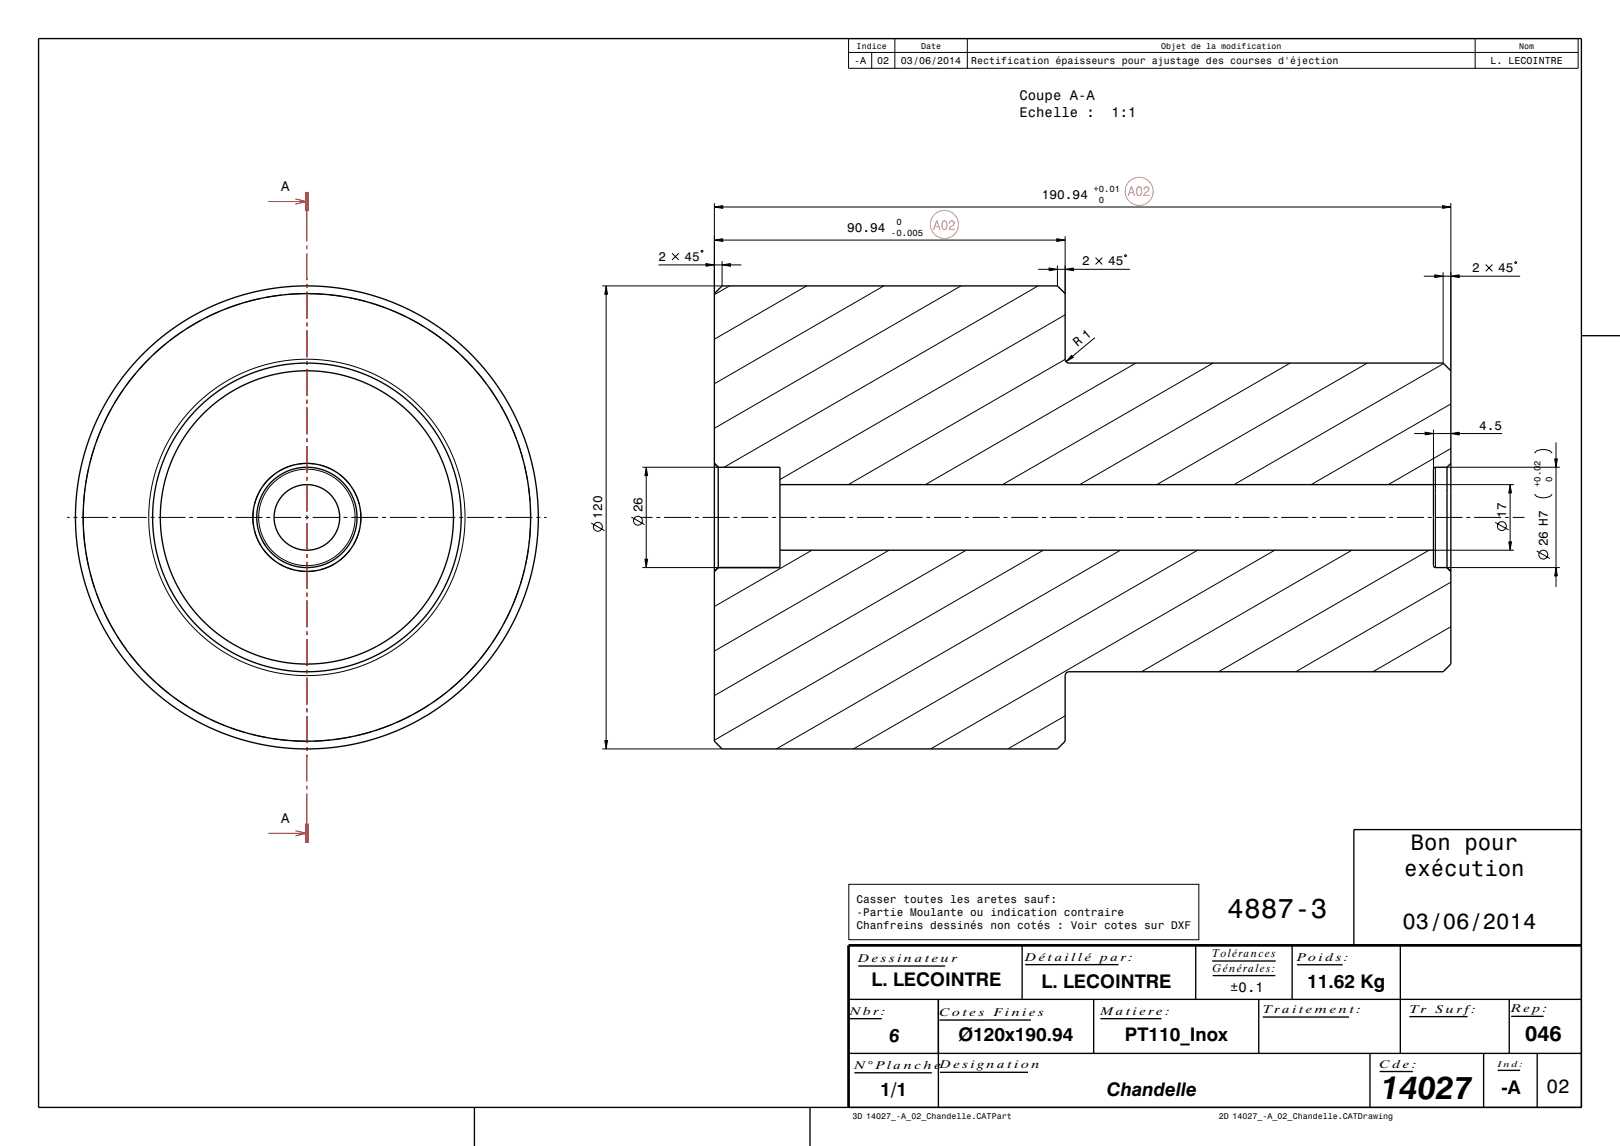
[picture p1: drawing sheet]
<svg xmlns="http://www.w3.org/2000/svg" width="420mm" height="297mm" viewBox="0 0 420 297" stroke-linecap="round" stroke-linejoin="round" font-family="sans-serif">
<g fill="none" stroke="#000" stroke-width=".26">
<path d="M220 10h189.1v7.7h-189.1zM220 13.6h189.1M226 13.6v4.1M232 10v7.7M250.8 10v7.7M382.4 10v7.7M185.2 53.7l2.2-.4v.7zM185.2 52.6v23.5M187.4 53.7h186.6M374 53.3l2.1 .4-2.1 .3zM376.1 52.6v43.5M62.2 78.8l-3.8 1.3"/>
<path d="M67.5 77.4l-3.9 .9M72.9 76.5l-4 .6M78.4 76.1l-4 .2M79.6 71.9v.7M79.6 73.6v1M79.6 75.6v7M79.9 76.1l4 .2M85.4 76.4l3.9 .5M90.8 77.2l3.9 .9M96.1 78.5l3.8 1.3M157.2 74.1l.3 2.2h-.7zM157.2 76.3v115.6"/>
<path d="M170.7 68.7h12.3M174.2 65.6l1.8 1.8M176 65.6l-1.8 1.8M181.9 64.9l.3 .1-.1 .4-.3-.2zM183 68.3l2.2 .4-2.2 .3zM185.2 62.2l2.2-.3v.7zM185.2 68.7h2M187.2 68.7l2.2-.4v.7zM187.2 67.7v6.4h-31M187.4 62.2h86.6M189.1 74.1l-3.9 2.3M189.4 68.7h2.8"/>
<path d="M209.1 74.1l-23.9 13.8M229.1 74.1l-43.9 25.4M249.1 74.1l-63.9 36.9M269.1 74.1l-81.4 47M269.1 69.8h2.9M272 69.5l2.2 .3-2.2 .3zM274 61.9l2.2 .3-2.2 .4zM274.2 68.8v5.3M274.2 69.8h2M276.2 69.8l2.1-.3v.6zM276.2 61.2v14.9M278.3 69.8h14.7"/>
<path d="M284 66.8l1.8 1.7M285.8 66.8l-1.8 1.7M291.7 66l.3 .2-.1 .3-.3-.2zM369.2 71.6h2.8M372 71.2l2.1 .4-2.1 .3zM374.1 70.6v23.5M374.1 71.6h2M376.1 71.6l2.2-.4v.7zM378.3 71.6h15.8M385.2 68.6l1.7 1.7M386.9 68.6l-1.7 1.7M392.7 68l.3-.2 .2 .3-.3 .2z"/>
<path d="M35.1 96.9l-2.5 3.1M38.8 92.8l-2.7 2.9M42.9 89.2l-3 2.6M47.3 85.9l-3.2 2.3M52 83l-3.4 2.1M57 80.7l-3.6 1.6M79.6 83.6v1M79.6 85.6v7M79.6 93.6v1M79.6 95.6v7M101.3 80.3l3.7 1.7M106.3 82.6l3.5 2"/>
<path d="M111.1 85.4l3.3 2.3M115.5 88.6l3.1 2.6M119.7 92.2l2.8 2.9M123.5 96.2l2.5 3.1M276.2 93.1l-56.3 32.5M276.2 81.6l-74 42.7M277.8 92.1l.5 .5-1.9 1.1zM283.9 87.5l-5.8 4.8M294.5 94.1l-54.6 31.5M314.5 94.1l-54.6 31.5M334.5 94.1l-54.6 31.5M354.5 94.1l-54.6 31.5"/>
<path d="M374.3 94.2l-54.4 31.4M24.5 116l-1.1 3.8M26.4 110.8l-1.4 3.8M28.9 105.9l-1.9 3.6M31.8 101.2l-2.2 3.4M79.6 103.6v1M79.6 105.6v7M79.6 113.6v1M79.6 115.6v7M126.9 100.5l2.2 3.4M129.8 105.2l1.9 3.5M132.3 110.1l1.6 3.6"/>
<path d="M134.4 115.2l1.2 3.8M366.6 112.4h2.9M369.5 112l2.1 .4-2.1 .3zM371.6 111.4v10.2M371.6 112.4h4.5M376.1 112.4l2.2-.4v.7zM376.1 116.2l-16.2 9.4M376.1 104.7l-36.2 20.9M378.3 112.4h11.1M397.8 117.4a3.3 3.3 0 0 1 4.6 0M403.1 118.9h.7l-.4 2.2zM403.4 114.7v4.2"/>
<path d="M17.4 134.1h.7M19.1 134.1h1M21.1 134.1h7M21.6 132.2v4M21.7 137.7l.4 4M22 126.7l-.3 4M23 121.3l-.8 3.9M29.1 134.1h1M31.1 134.1h7M39.1 134.1h1M41.1 134.1h7M49.1 134.1h1"/>
<path d="M51.1 134.1h7M59.1 134.1h1M61.1 134.1h7M65.7 132.1l-.1 2 .1 2M66 137.6l.6 1.9 .9 1.8M67.5 127l-.9 1.7-.6 2M69.1 134.1h1M71.1 134.1h7M71.2 122.9l-1.7 1.5-1.2 1.3M76.1 120.5l-1.9 .7-1.8 .9M79.1 134.1h1M79.6 123.6v1"/>
<path d="M79.6 125.6v7M79.6 133.6v1M79.6 135.6v7M81.1 134.1h7M81.5 120.2l-1.9-.1-2 .1M83 120.5l1.9 .7 1.8 .9M88 122.9l1.5 1.3 1.3 1.5M89.1 134.1h1M91.1 134.1h7M91.6 127l.9 1.7 .6 1.9M93.1 137.5l-.6 1.9-.9 1.8M93.4 132.1l.2 1.7-.2 2.3"/>
<path d="M99.1 134.1h1M101.1 134.1h7M109.1 134.1h1M111.1 134.1h7M119.1 134.1h1M121.1 134.1h7M129.1 134.1h1M131.1 134.1h7M135.9 120.4l.8 4M137 125.8l.4 4M137.5 131.3l.1 4M137.5 136.8l-.3 4"/>
<path d="M139.1 134.1h1M141.1 134.1h.6M153.3 135.6l3.4 1.9M163.7 134l3.4 2M166.1 134.1h3.1M166.5 121.1h19.7M167.5 121.1l.4 2.2h-.7zM167.5 123.3v21.6M170.2 134.1h1M172.2 134.1h7M180.2 134.1h1M182.2 134.1h7"/>
<path d="M190.2 134.1h1M192.2 134.1h7M200.2 134.1h1M202.2 134.1h7M210.2 134.1h1M212.2 134.1h7M220.2 134.1h1M222.2 134.1h7M230.2 134.1h1M232.2 134.1h7M240.2 134.1h1M242.2 134.1h7"/>
<path d="M250.2 134.1h1M252.2 134.1h7M260.2 134.1h1M262.2 134.1h7M270.2 134.1h1M272.2 134.1h7M280.2 134.1h1M282.2 134.1h7M290.2 134.1h1M292.2 134.1h7M300.2 134.1h1M302.2 134.1h7"/>
<path d="M310.2 134.1h1M312.2 134.1h7M320.2 134.1h1M322.2 134.1h7M330.2 134.1h1M332.2 134.1h7M340.2 134.1h1M342.2 134.1h7M350.2 134.1h1M352.2 134.1h7M360.2 134.1h1M362.2 134.1h7"/>
<path d="M370.2 134.1h1M371.6 125.6h20.9M372.1 121.1v26M372.2 134.1h7M375.2 121.1h29.2M380.2 134.1h1M382.2 134.1h7M387.6 135.4l3.5 1.9M390.2 134.1h1M391.5 125.6l.4 2.2h-.7zM391.5 127.8v12.6M392.2 134.1h3"/>
<path d="M397.8 128.1a3.3 3.3 0 0 0 4.6 0M403.4 121.1v26M22.3 143.1l.7 4M23.4 148.5l1.1 3.9M25 153.8l1.5 3.7M27.1 158.8l2.6 4.8M68.2 140.3l.6 1M68.4 142.5l1.3 1.5 1.5 1.3M72.4 146.1l1.8 .9 1.9 .7M79.6 143.6v1M79.6 145.6v7M79.6 153.6v1"/>
<path d="M79.6 155.6v7M81.6 147.9l-2 .2-2-.1M86.7 146.1l-1.8 .9-1.8 .7M90.8 142.5l-1.3 1.5-1.5 1.3M132.4 158.1l-1.8 3.5M134.4 153l-1.4 3.7M135.9 147.7l-1 3.8M137 142.3l-.7 3.9M166.5 147.1h19.7M167.2 144.9h.7l-.4 2.2zM210.5 142.6l-25.3 14.6M230.5 142.6l-45.3 26.1"/>
<path d="M250.5 142.6l-65.3 37.7M270.5 142.6l-85.3 49.2M290.5 142.6l-89.2 51.5M310.5 142.6l-89.2 51.5M330.5 142.6l-89.2 51.5M350.5 142.6l-54.6 31.5M370.5 142.6l-54.6 31.5M371.6 142.6h20.9M375.2 147.1h29.2M376.1 150.9l-40.2 23.2M391.2 140.4h.7l-.4 2.2zM398.4 142.8l3.4 1.9"/>
<path d="M403.4 147.1l.4 2.2h-.7zM403.4 149.3v2.8M30.4 164.9l2.3 3.3M33.6 169.4l2.5 3.1M37.1 173.6l2.9 2.9M41.1 177.5l3 2.5M79.6 163.6v1M79.6 165.6v7M79.6 173.6v1M79.6 175.6v7M115.6 179.5l-3.2 2.4M119.8 175.9l-3 2.7"/>
<path d="M123.5 171.9l-2.7 3M126.9 167.6l-2.4 3.2M129.9 163l-2.1 3.4M376.1 162.4l-20.2 11.7M45.3 180.9l3.3 2.3M49.9 184l3.5 1.9M54.8 186.5l3.7 1.6M59.9 188.6l3.8 1.3M65.1 190.3l3.9 .8M70.5 191.4l4 .5M76 192l4 .1M79.6 183.6v1"/>
<path d="M79.6 185.6v7M79.6 193.6v1M79.6 195.6v.7M85.4 191.8l-3.9 .3M90.9 191l-4 .6M96.2 189.7l-3.8 1M101.4 187.8l-3.7 1.4M106.4 185.5l-3.6 1.7M111.1 182.7l-3.4 2.1M156.2 194.1h31M156.8 191.9h.7l-.3 2.2zM276.2 185.5l-14.9 8.6"/>
<path d="M220.1 229.2h90.7v14.3h-90.7z"/>
<circle cx="79.6" cy="134.1" r="41"/>
<circle cx="79.6" cy="134.1" r="12.5"/>
<circle cx="155" cy="136.5" r="1.15"/>
<circle cx="165.4" cy="135" r="1.15"/>
<circle cx="389.4" cy="136.3" r="1.15"/>
<circle cx="400.1" cy="143.7" r="1.15"/>
</g>
<g fill="none" stroke="#000" stroke-width=".35">
<path d="M10 10h400v277h-400zM185.2 76.1l2-2h87l2 2v17l.2 .7 .7 .3h97l2 2v76l-2 2h-97.2l-.6 .5-.1 .4v17.1l-2 2h-87l-2-2zM410 87h10M185.2 120.1l1 1M186.2 121.1h16v26h-16M186.2 121.1v26M202.2 125.6h169.4M375.2 121.1h-3.1l-.4 .2-.1 .3v25l.5 .5h3.1M375.2 121.1v26M376.1 120.1l-.9 1M186.2 147.1l-1 1M202.2 142.6h169.4"/>
<path d="M375.2 147.1l.9 1M410 215h-59v30M220 259h190M222.5 250.4h22.5M243.3 259v28M265 245v13.9M265.8 250h24.2M283.5 259.1v13.9M310 245v13.9M314.3 249.1h16.5M314.4 252.8h16.2M326.3 259.1v13.9"/>
<path d="M335 244.9v14M336.3 250h11.8M363.1 245v28M391.3 259v14M220 273h190M220.3 264h8.3M221.5 278h20.1M243.6 264.4h23.7M243.7 277.9h22.8M285.3 264h15.8M327.4 263.6h22.4M355.2 273v14"/>
<path d="M357.7 277.7h8.6M365.4 263.5h15.1M384.6 273v14M388.3 277.4h5.8M391.8 263.4h8.4M398.5 273v14M123 287v10M210 287v10"/>
<circle cx="79.6" cy="134.1" r="13"/>
<circle cx="79.6" cy="134.1" r="60"/>
<circle cx="79.6" cy="134.1" r="8.5"/>
<circle cx="79.6" cy="134.1" r="58"/>
<circle cx="79.6" cy="134.1" r="40"/>
<circle cx="79.6" cy="134.1" r="14"/>
<circle cx="79.6" cy="134.1" r="38"/>
</g>
<path d="M410 245h-190v42" fill="none" stroke="#000" stroke-width=".7" stroke-linecap="butt"/>
<path d="M79.6 49.7v5M79.6 213.5v5" fill="none" stroke="#f00" stroke-width="1" stroke-linecap="butt"/>
<g fill="none" stroke="#f00" stroke-width=".26">
<path d="M69.6 52.2h10M76.6 51.6l3 .6-3 .7M79.6 54.7v7.9M79.6 63.6v1M79.6 65.6v7M79.6 73.6v1M79.6 75.6v7M79.6 83.6v1M79.6 85.6v7M79.6 93.6v1M79.6 95.6v7M79.6 103.6v1"/>
<path d="M79.6 105.6v7M79.6 113.6v1M79.6 115.6v7M79.6 123.6v1M79.6 125.6v7M79.6 133.6v1M79.6 135.6v7M79.6 143.6v1M79.6 145.6v7M79.6 153.6v1M79.6 155.6v7M79.6 163.6v1"/>
<path d="M79.6 165.6v7M79.6 173.6v1M79.6 175.6v7M79.6 183.6v1M79.6 185.6v7M79.6 193.6v1M79.6 195.6v7M69.6 216h10M76.6 215.3l3 .7-3 .6M79.6 203.6v1M79.6 205.6v7.9"/>
</g>
<g fill="#000">
<path d="M185.2 53.7l2.2-.4v.7z" fill-rule="evenodd"/>
<path d="M374 53.3l2.1 .4-2.1 .3z" fill-rule="evenodd"/>
<path d="M157.2 74.1l.3 2.2h-.7z" fill-rule="evenodd"/>
<path d="M183 68.3l2.2 .4-2.2 .3z" fill-rule="evenodd"/>
<path d="M185.2 62.2l2.2-.3v.7z" fill-rule="evenodd"/>
<path d="M187.2 68.7l2.2-.4v.7z" fill-rule="evenodd"/>
<path d="M272 69.5l2.2 .3-2.2 .3z" fill-rule="evenodd"/>
<path d="M274 61.9l2.2 .3-2.2 .4z" fill-rule="evenodd"/>
<path d="M276.2 69.8l2.1-.3v.6z" fill-rule="evenodd"/>
<path d="M372 71.2l2.1 .4-2.1 .3z" fill-rule="evenodd"/>
<path d="M376.1 71.6l2.2-.4v.7z" fill-rule="evenodd"/>
<path d="M277.8 92.1l.5 .5-1.9 1.1z" fill-rule="evenodd"/>
<path d="M369.5 112l2.1 .4-2.1 .3z" fill-rule="evenodd"/>
<path d="M376.1 112.4l2.2-.4v.7z" fill-rule="evenodd"/>
<path d="M403.1 118.9h.7l-.4 2.2z" fill-rule="evenodd"/>
<path d="M167.5 121.1l.4 2.2h-.7z" fill-rule="evenodd"/>
<path d="M391.5 125.6l.4 2.2h-.7z" fill-rule="evenodd"/>
<path d="M167.2 144.9h.7l-.4 2.2z" fill-rule="evenodd"/>
<path d="M391.2 140.4h.7l-.4 2.2z" fill-rule="evenodd"/>
<path d="M403.4 147.1l.4 2.2h-.7z" fill-rule="evenodd"/>
<path d="M156.8 191.9h.7l-.3 2.2z" fill-rule="evenodd"/>
</g>
<g fill="none" stroke="#ff8080" stroke-width=".26">
<circle cx="244.9" cy="58.2" r="3.6"/>
<circle cx="295.3" cy="49.6" r="3.6"/>
</g>
<text font-size="8.3" x="358.1" y="284.7">14027</text>
<text font-size="7.2" x="318.2" y="237.8">4887-3</text>
<g font-size="5.8">
<text x="365.8" y="220.2">Bon pour</text>
<text x="364" y="227.1">exécution</text>
<text x="363.6" y="240.6">03/06/2014</text>
</g>
<text font-size="5.6" x="395.5" y="269.9">046</text>
<text font-size="5" x="400.9" y="283.3">02</text>
<g font-size="4.9">
<text x="226" y="255.6">L. LECOINTRE</text>
<text x="270" y="256">L. LECOINTRE</text>
<text x="338.9" y="256">11.62 Kg</text>
<text x="248.5" y="269.7">Ø120x190.94</text>
<text x="291.6" y="269.7">PT110_Inox</text>
<text x="230.6" y="270">6</text>
<text x="228.2" y="283.9">1/1</text>
<text x="287" y="284">Chandelle</text>
<text x="389.3" y="283.4">-A</text>
</g>
<g font-size="3.6">
<text x="264.3" y="26">Coupe A-A</text>
<text x="264.3" y="30.3">Echelle :</text>
<text x="288.2" y="30.3">1:1</text>
<text x="72.9" y="49.6">A</text>
<text x="72.9" y="213.3">A</text>
<text x="319" y="257">±0.1</text>
</g>
<g font-size="3.6" fill="#ff8080">
<text x="292.4" y="50.9">A02</text>
<text x="241.9" y="59.5">A02</text>
</g>
<g font-size="3.3">
<text x="270.1" y="51.5">190.94</text>
<text x="219.6" y="60.1">90.94</text>
<text x="170.7" y="67.7">2</text>
<text x="177.5" y="67.7">45</text>
<text x="280.5" y="68.8">2</text>
<text x="287.3" y="68.8">45</text>
<text x="381.7" y="70.6">2</text>
<text x="388.4" y="70.6">45</text>
<text x="279.4" y="89.9" transform="rotate(-40 279.4 89.9)">R 1</text>
<text x="383.4" y="111.4">4.5</text>
<text x="156.2" y="134.4" transform="rotate(-90 156.2 134.4)">120</text>
<text x="166.5" y="132.8" transform="rotate(-90 166.5 132.8)">26</text>
<text x="390.5" y="134.2" transform="rotate(-90 390.5 134.2)">17</text>
<text x="401.3" y="141.6" transform="rotate(-90 401.3 141.6)">26 H7</text>
</g>
<g font-size="2.9">
<text x="222.1" y="234">Casser toutes les aretes sauf:</text>
<text x="222.1" y="237.4">-Partie Moulante ou indication contraire</text>
<text x="222.1" y="240.9">Chanfreins dessinés non cotés : Voir cotes sur DXF</text>
<text x="222.5" y="249.4">D e s s i n a t e u r</text>
<text x="265.8" y="249">D é t a i l l é</text>
<text x="285.3" y="249">pa r :</text>
<text x="314.3" y="248.1">Tolérances</text>
<text x="314.4" y="251.8">Générales:</text>
<text x="336.3" y="249">Po i d s :</text>
<text x="220.3" y="263">Nb r :</text>
<text x="243.6" y="263.4">C o t e s</text>
<text x="257.6" y="263.4">Fi n i e s</text>
<text x="285.3" y="263">Ma t i e r e :</text>
<text x="327.4" y="262.6">Tr a i t e m e n t :</text>
<text x="365.4" y="262.5">Tr</text>
<text x="372.2" y="262.5">S u r f:</text>
<text x="391.8" y="262.4">R e p:</text>
<text x="221.5" y="277">N° Pl a n c h e</text>
<text x="243.7" y="276.9">D e s i gn a t i o n</text>
<text x="357.7" y="276.7">C d e :</text>
</g>
<g font-size="2.6">
<text x="221.4" y="16.6">-A</text>
<text x="227.4" y="16.6">02</text>
<text x="233.6" y="16.6">03/06/2014</text>
<text x="251.8" y="16.6">Rectification épaisseurs pour ajustage des courses d'éjection</text>
<text x="386.4" y="16.6">L. LECOINTRE</text>
</g>
<g font-size="2.3">
<text x="283.5" y="49.7">+0.01</text>
<text x="284.9" y="52.6">0</text>
<text x="232.4" y="58.2">0</text>
<text x="231" y="61.2">-0.005</text>
<text x="402.4" y="124.9" transform="rotate(-90 402.4 124.9)">0</text>
<text x="399.4" y="126.2" transform="rotate(-90 399.4 126.2)">+0.02</text>
</g>
<g font-size="2.2">
<text x="222.1" y="12.6">Indice</text>
<text x="238.8" y="12.6">Date</text>
<text x="301" y="12.6">Objet de la modification</text>
<text x="393.8" y="12.6">Nom</text>
<text x="388.3" y="276.4">In d :</text>
<text x="221" y="290.1">3D 14027_-A_02_Chandelle.CATPart</text>
<text x="316" y="290.1">2D 14027_-A_02_Chandelle.CATDrawing</text>
</g>
</svg>
